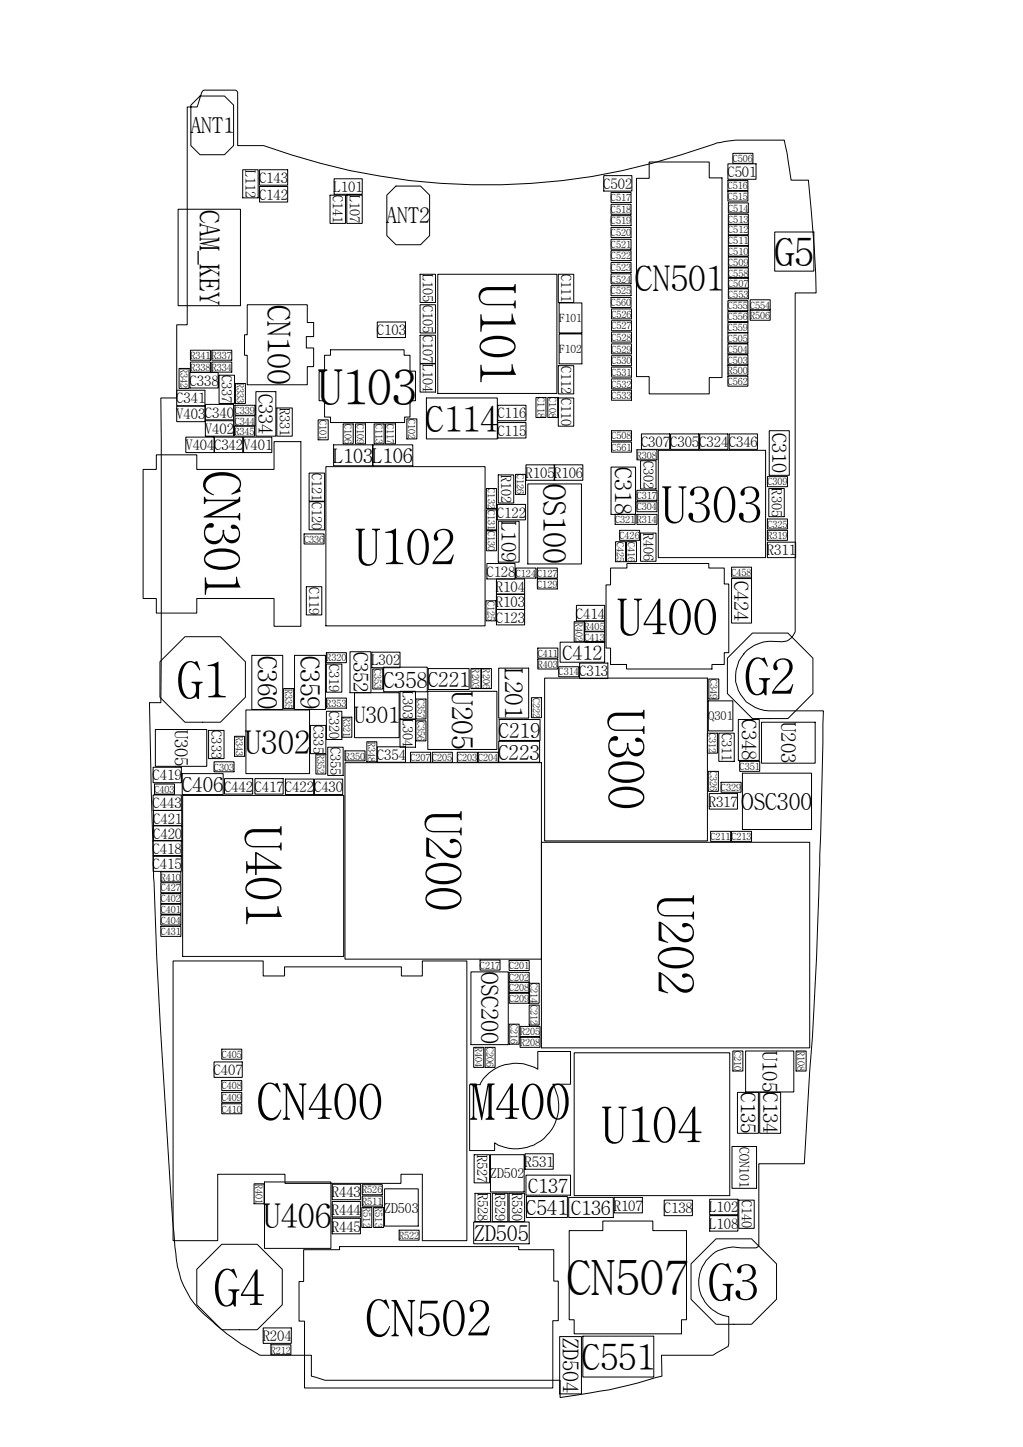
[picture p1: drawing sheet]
<svg xmlns="http://www.w3.org/2000/svg" width="297mm" height="420mm" viewBox="0 0 297 420" stroke-linecap="round" stroke-linejoin="round" font-family="sans-serif">
<g fill="none" stroke="#000" stroke-width=".29">
<path d="M58.1 27.9h7.1l2.6 2.6v11.8l-2.6 2.6h-7.1l-2.7-2.6v-11.8zM59 26.3h9.6l.4 .5v15.5h7.5a189.4 189.4 0 0 0 131.7-.8l5.4-.8h14.1l.8 3.7 1.2 7.9h5a361.4 361.4 0 0 1 2.3 32.8h-6.1v98.3l-.3 .6a3.9 3.9 0 0 1-3.5 2.3 11.8 11.8 0 0 0-10.7 3.1 9.5 9.5 0 0 0-2.8 6.6 9.8 9.8 0 0 0 5.8 9.5l2.5 .8 1.5 .1h15.7l-1.1 41.9a1267.4 1267.4 0 0 1-2.9 62.7l-1.6 26.9h-13.2v23.8l-.8 .6h-4.3a10.1 10.1 0 0 0-12.2 8.1 10.1 10.1 0 0 0 8.6 11.9v7.9a.72 .72 0 0 1-.5 .9l-4.1 2.4h-14.9l.1 6.1a169.9 169.9 0 0 1-29.6 6.2v-5h-68.2l-4-1.2v-6.1h-14.9a74.8 74.8 0 0 1-19-14.9 28.1 28.1 0 0 1-5.4-14.7l-1.2-13.2a2670 2670 0 0 1-4.7-80.2l-.6-15.6-1.2-50.9h3.3v-88.4h4.6v-21.3h3.1v-63.2h2.9l1.3-4.3zM70.5 49.3h4.5v8.2h-4.5zM75.4 54.2h8.1v4.5h-8.1zM75.4 49.3h8.1v4.5h-8.1zM95.8 56.7h4.5v8.2h-4.5zM97 51.9h8.2v4.5h-8.2zM100.7 56.7h4.5v8.2h-4.5zM115 54h7.1l2.6 2.7v11.7l-2.6 2.7h-7.1l-2.7-2.7v-11.7zM175.3 51h8.2v4.5h-8.2zM177.4 55.9h5.8v2.9h-5.8zM177.4 59.3h5.8v2.9h-5.8z"/>
<path d="M188.5 47h17.4v4.7h3.7v57.9h-3.7v4.8h-17.4v-5h-3.7v-57.6h3.7zM211.4 47.6h8.1v4.5h-8.1zM211.4 55.5h5.8v2.9h-5.8zM211.4 52.4h5.8v3h-5.8zM211.5 58.9h5.8v2.9h-5.8zM212.8 44.5h5.8v2.9h-5.8zM51.7 60.8h18.1v28h-18.1zM122 79.6h4.5v8.2h-4.5zM127.1 79.6h34.6v34.6h-34.6zM162.1 79.6h4.5v8.2h-4.5zM177.4 62.6h5.8v2.9h-5.8zM177.4 66h5.8v2.9h-5.8z"/>
<path d="M177.4 69.5h5.8v2.9h-5.8zM177.4 72.8h5.8v2.9h-5.8zM177.4 76.2h5.8v2.9h-5.8zM177.4 79.5h5.8v2.9h-5.8zM211.5 74.6h5.8v2.9h-5.8zM211.5 71.5h5.8v2.9h-5.8zM211.5 68.4h5.8v2.9h-5.8zM211.5 65.2h5.8v3h-5.8zM211.5 62.2h5.8v2.9h-5.8zM211.5 77.8h5.8v2.9h-5.8zM224.9 67.4h11.4v11.3h-11.4zM71.8 88.5h17.4v5.2h1.9v4h-2.2v3.3h2.2v5.5h-1.9v5.2h-17.4v-8.5h-.8v-6h.8z"/>
<path d="M109.5 93.5h8.2v4.5h-8.2zM122 88.5h4.5v8.2h-4.5zM122 97.3h4.5v8.2h-4.5zM162.4 88h6.6v8.7h-6.6zM162.4 97h6.6v8.7h-6.6zM177.4 82.9h5.8v3h-5.8zM177.4 86.4h5.8v2.9h-5.8zM177.6 89.7h5.8v2.9h-5.8zM177.6 93.1h5.8v2.9h-5.8zM177.6 96.4h5.8v2.9h-5.8zM177.6 99.9h5.8v2.9h-5.8zM211.4 99.9h5.8v2.9h-5.8z"/>
<path d="M211.4 96.7h5.8v2.9h-5.8zM211.4 87.3h5.8v2.9h-5.8zM211.4 90.5h5.8v2.9h-5.8zM211.4 93.7h5.8v2.9h-5.8zM211.5 80.7h5.8v2.9h-5.8zM211.5 83.9h5.8v2.9h-5.8zM217.8 87h5.8v2.9h-5.8zM217.8 90.1h5.8v2.9h-5.8zM51.3 113.3h8.2v4.5h-8.2zM51.3 118h8.2v4.4h-8.2zM52 107h2.9v5.8h-2.9zM55.1 108.2h8.2v4.5h-8.2z"/>
<path d="M55.3 105.1h5.8v2.9h-5.8zM55.3 101.7h5.8v2.9h-5.8zM59.6 117.4h8.2v4.5h-8.2zM61.5 105.1h5.8v2.9h-5.8zM61.5 101.7h5.8v2.9h-5.8zM63.6 109h4.5v8.1h-4.5zM68.2 117.7h5.8v2.9h-5.8zM68.4 111.3h2.9v5.8h-2.9zM74.3 113.7h5.8v13h-5.8zM80.4 118.5h4.5v8.2h-4.5zM94.2 103.2h1.8v-1.6h21.3v1.6h1.7v4.6h1.6v8.6h-1.6v4.7h-1.5v1.6h-21.5v-1.6h-1.8v-4.7h-1.5v-8.5h1.5zM122 105.7h4.5v8.1h-4.5z"/>
<path d="M123.8 115.6h20.6v11.9h-20.6zM144.5 117.7h8.2v4.5h-8.2zM155.6 115.4h2.9v5.8h-2.9zM159.1 115.4h2.9v5.8h-2.9zM162.1 115.6h4.5v8.2h-4.5zM162.1 106.2h4.5v8.2h-4.5zM177.6 103.3h5.8v2.9h-5.8zM177.6 106.6h5.8v2.9h-5.8zM177.6 110h5.8v2.9h-5.8zM177.6 113.3h5.8v2.9h-5.8zM211.4 103h5.8v2.9h-5.8zM211.4 109.2h5.8v2.9h-5.8z"/>
<path d="M211.4 106.1h5.8v2.9h-5.8zM45.4 132.1h11.7v4.2h22.5v-8.1h7.8v53.7h-7.8v-8.1h-22.5v4.2h-11.7v-4.2h-3.8v-37.5h3.8zM54 126.9h8.2v4.5h-8.2zM59.6 122.2h8.2v4.5h-8.2zM62.3 126.9h8.2v4.5h-8.2zM68.1 123.8h5.8v2.9h-5.8zM68.2 120.7h5.8v2.9h-5.8zM70.7 126.9h8.2v4.5h-8.2zM89.8 137.4h4.4v8.1h-4.4zM92.4 121.9h2.9v5.8h-2.9zM94.6 135.5h46.3v46.2h-46.3zM96.9 129.2h11.3v6h-11.3z"/>
<path d="M99.6 123.1h3v5.8h-3zM103.2 123.1h2.9v5.8h-2.9zM108.2 129.2h11.7v6h-11.7zM108.6 123.1h2.9v5.8h-2.9zM111.9 123.1h2.9v5.8h-2.9zM118.1 121.6h2.9v5.9h-2.9zM144.5 122.7h8.2v4.5h-8.2zM144.7 137.9h4.5v8.2h-4.5zM149.7 137.7h2.9v5.9h-2.9zM152.7 135h8.2v4.5h-8.2zM161 135h8.2v4.5h-8.2zM177.4 135.6h7.1v13.8h-7.1z"/>
<path d="M177.6 125.1h5.8v2.9h-5.8zM177.6 128.4h5.8v2.9h-5.8zM184.9 130.6h5.9v2.9h-5.9zM186 133.8h4.5v8.2h-4.5zM186.3 126h8.1v4.5h-8.1zM191.1 130.8h31.2v31.1h-31.2zM194.7 126h8.2v4.5h-8.2zM203.2 126h8.2v4.5h-8.2zM211.7 126h8.2v4.5h-8.2zM222.8 138.4h5.8v2.9h-5.8zM223.4 125.1h5.8v12.9h-5.8zM88.3 155h5.8v3h-5.8z"/>
<path d="M89.8 145.7h4.4v8.1h-4.4zM141.2 154.1h3v5.8h-3zM141.2 148h3v5.8h-3zM141.2 141.8h3v5.8h-3zM144.4 146.5h8.2v4.4h-8.2zM144.7 151.4h6v11.8h-6zM153.3 140.5h15.5v23.3h-15.5zM178.6 149.4h5.8v2.9h-5.8zM178.7 157.3h2.9v5.8h-2.9zM179.9 154h5.8v2.9h-5.8zM181.9 157.3h2.9v5.8h-2.9zM184.9 145.7h5.9v2.9h-5.9z"/>
<path d="M184.9 142.4h5.9v2.9h-5.9zM184.9 149.4h5.9v2.9h-5.9zM186 154.8h4.5v8.2h-4.5zM222.8 150.7h5.8v2.9h-5.8zM222.8 157.4h8.2v4.5h-8.2zM222.8 154h5.8v2.9h-5.8zM223.2 141.8h4.5v8.2h-4.5zM88.9 170.4h4.5v8.2h-4.5zM141.1 174.4h2.9v5.9h-2.9zM141.4 163.6h8.1v4.5h-8.1zM144.2 177h8.1v4.5h-8.1zM144.2 172.5h8.1v4.5h-8.1z"/>
<path d="M144.2 168.1h8.1v4.5h-8.1zM149.8 164.9h5.8v3h-5.8zM156 164.9h5.8v3h-5.8zM156 168.1h5.8v2.9h-5.8zM167.4 175.8h8.2v4.5h-8.2zM177.3 164.9h4.7v-1.3h23.8v1.3h4.5v4.7h1.3v19.9h-1.3v3.4h-3.6v1.4h-24.8v-1.4h-4.6v-4.7h-1.3v-18.4h1.3zM212.4 168h5.8v12.9h-5.8zM212.4 164.7h5.8v2.9h-5.8zM46.4 192.1l7.3-7.2h10.3l7.3 7.2v10.3l-7.3 7.3h-10.3l-7.3-7.3zM73.1 190.3h9v15.7h-9zM82.3 199.9h3v5.8h-3zM85.5 190.3h9v15.7h-9z"/>
<path d="M94.8 192.8h4.5v8.2h-4.5zM94.8 189.5h5.8v2.9h-5.8zM101.6 189.2h6.1v11.9h-6.1zM108 189.4h8.1v4.5h-8.1zM108.2 194.3h2.9v5.8h-2.9zM111.4 193.7h12.7v7.2h-12.7zM124.3 194.1h11.9v6.1h-11.9zM136.7 194.1h2.9v5.8h-2.9zM139.8 194.1h2.9v5.8h-2.9zM144.8 194h8.7v14.5h-8.7zM156.2 188.2h5.8v2.9h-5.8zM156.2 191.4h5.8v2.9h-5.8z"/>
<path d="M158.1 196.9h47.3v47.3h-47.3zM162.2 193.6h5.8v2.9h-5.8zM162.6 186.5h13v5.8h-13zM166.7 180.5h2.9v5.8h-2.9zM168.3 192.5h8.2v4.5h-8.2zM169.8 183.4h5.8v2.9h-5.8zM169.8 180.4h5.8v2.9h-5.8zM205.8 197.2h2.9v5.8h-2.9zM218.5 183.8h10.3l7.2 7.3v10.3l-7.2 7.2h-10.3l-7.3-7.2v-10.3zM45.1 211.8h14.9v10.7h-14.9zM60.6 212.1h4.5v8.2h-4.5zM68.1 213.8h2.9v5.8h-2.9z"/>
<path d="M71.4 206.2h18.5v18.4h-18.5zM90.1 210.6h4.5v8.2h-4.5zM91.7 219h2.9v5.8h-2.9zM94.8 206.5h4.5v8.2h-4.5zM94.8 202.7h5.8v2.9h-5.8zM95.2 217h4.4v8.2h-4.4zM99.3 208.2h2.9v5.9h-2.9zM100.2 218h5.8v2.9h-5.8zM102.9 201.1h13v13.1h-13zM106.5 215.4h2.9v5.8h-2.9zM109.5 216.8h8.2v4.5h-8.2zM116.1 200.7h4.5v8.2h-4.5z"/>
<path d="M116.1 208.8h4.5v8.2h-4.5zM119.2 218.4h5.8v2.9h-5.8zM120.8 209.3h2.9v5.8h-2.9zM120.8 203h2.9v5.8h-2.9zM124.2 200.7h20.1v16.9h-20.1zM125.5 218.4h5.8v2.9h-5.8zM132.8 218.4h5.8v2.9h-5.8zM138.9 218.4h5.8v2.9h-5.8zM144.8 215.3h11.9v6h-11.9zM144.9 208.9h11.9v6.1h-11.9zM154.3 202.6h2.9v5.8h-2.9zM205.4 212.9h2.9v5.8h-2.9z"/>
<path d="M205.7 203.5h7.1v8.7h-7.1zM208.7 212.9h4.5v8.2h-4.5zM214.4 208.9h6.1v11.9h-6.1zM221.1 209.7h15.6v11.9h-15.6zM44.5 222.8h8.1v4.5h-8.1zM44.5 230.8h8.1v4.5h-8.1zM44.6 239.7h8.2v4.5h-8.2zM44.6 235.3h8.2v4.5h-8.2zM44.9 227.7h5.8v2.9h-5.8zM52.9 224.6h11.9v6.1h-11.9zM53 231h46.8v46.7h-46.8zM62.2 221.2h5.8v2.9h-5.8z"/>
<path d="M65.2 226.1h8.2v4.5h-8.2zM74 226.1h8.2v4.5h-8.2zM82.9 226.2h8.2v4.5h-8.2zM91.3 226.2h8.2v4.5h-8.2zM100.2 221.5h57v57h-57zM205.7 224h2.9v5.8h-2.9zM205.9 230.4h8.2v4.5h-8.2zM209.4 227.1h5.8v2.9h-5.8zM214.8 221.1h5.8v2.9h-5.8zM215.6 224.5h20v16.4h-20zM44.5 248.5h8.1v4.5h-8.1zM44.5 244h8.1v4.5h-8.1z"/>
<path d="M46.7 259.5h5.8v2.9h-5.8zM46.7 256.3h5.8v2.9h-5.8zM46.7 253.1h5.8v3h-5.8zM157.2 244.6h77.9v59.7h-77.9zM206.3 241.4h5.8v2.9h-5.8zM212.4 241.4h5.8v2.9h-5.8zM46.7 262.5h5.8v2.9h-5.8zM46.7 265.7h5.8v2.9h-5.8zM46.7 269h5.8v2.9h-5.8zM50.3 279h26.1v4.4h6.2v-2.7h34v2.7h6v-4.4h13v81.2h-13v-19.2h-6.2v2.6h-33.7v-2.6h-19.5v19.2h-12.9zM139.4 278.8h5.8v2.9h-5.8zM147.8 278.9h5.9v2.9h-5.9z"/>
<path d="M136.7 282.2h10.9v21.1h-10.9zM147.8 282.3h5.9v2.9h-5.9zM147.8 285.2h5.9v3h-5.9zM147.8 288.4h5.9v2.9h-5.9zM147.8 297.4h2.9v5.8h-2.9zM151 298h5.8v3h-5.8zM153.7 291.8h2.9v5.9h-2.9zM153.7 285.5h2.9v5.8h-2.9zM62.2 308.3h8.1v4.5h-8.1zM64.4 304.6h5.8v3h-5.8zM64.4 313.8h5.8v2.9h-5.8zM64.4 317.2h5.8v2.9h-5.8z"/>
<path d="M136.4 314.9h3a11.6 11.6 0 0 1 14.3-5.5l2.5 1.1v-5.2h9.5v9.5h-5.2a12.4 12.4 0 0 1-1.8 15.1 12.4 12.4 0 0 1-15.1 1.9v2.3h-7.2zM137.5 304.1h2.9v5.8h-2.9zM140.9 304.1h2.8v5.8h-2.8zM151 301.2h5.8v2.9h-5.8zM166.7 305.7h45.2v41.5h-45.2zM212.8 305.2h2.9v5.8h-2.9zM214.1 317.2h6.1v11.9h-6.1zM216.5 305.2h14v11.9h-14zM220.6 317.2h6.1v11.9h-6.1zM231.1 305.2h3v5.8h-3zM64.4 320.5h5.8v2.9h-5.8zM137.7 335.3h4.5v8.2h-4.5z"/>
<path d="M142.4 335.3h9.8v10.8h-9.8zM152.5 335h8.1v4.5h-8.1zM212.5 332.9h7.2v12.1h-7.2zM73.8 343.7h2.9v5.8h-2.9zM76.8 343.2h19.3v19.3h-19.3zM96.5 343.9h8.2v4.4h-8.2zM96.5 348.9h8.2v4.5h-8.2zM96.5 353.8h8.2v4.5h-8.2zM105.1 350.6h2.9v5.8h-2.9zM105.2 347.3h5.8v2.9h-5.8zM105.2 344h5.8v2.9h-5.8zM108.5 350.6h2.9v5.8h-2.9z"/>
<path d="M111.7 345.2h9.7v10.8h-9.7zM115.9 357.2h5.8v2.9h-5.8zM137.5 354.8h16.2v6.4h-16.2zM137.9 346.5h4.5v8.2h-4.5zM142.9 346.5h4.6v8.2h-4.6zM147.8 346.5h4.5v8.2h-4.5zM152.7 341.2h13v5.8h-13zM152.9 347.4h11.8v6.1h-11.8zM165.1 347.7h13v5.8h-13zM165.3 357.3h9.7v-2.7h14.6v2.7h9.7v25.9h-1.4v4.1h-31.2v-4.1h-1.4zM178.3 347.7h8.2v4.5h-8.2zM192.9 348.5h8.1v4.5h-8.1z"/>
<path d="M206.1 348.2h8.2v4.5h-8.2zM206.1 353h8.2v4.5h-8.2zM207.9 359.7h10.3l7.3 7.3v10.3l-7.3 7.2h-10.3l-7.3-7.2v-10.3zM214.5 348.5h4.5v8.2h-4.5zM64.4 361.3h10.3l7.3 7.3v10.3l-7.3 7.2h-10.3l-7.3-7.2v-10.3zM88.2 362.9h10.4v-.9h52v.9h10.2v9.1h1.3v11.5h-1.6v19.5h-72.1v-19.4h-1.6v-11.5h1.4zM76.4 385.6h8.2v4.5h-8.2zM78.7 390.5h5.8v2.9h-5.8zM162.5 388.1h6.3v16.6h-6.3zM169.2 388h20.6v11.8h-20.6z"/>
</g>
<g font-size="14.7">
<text x="139.2" y="82.3" transform="rotate(90 139.2 82.3)">U101</text>
<text x="59.2" y="136.7" transform="rotate(90 59.2 136.7)">CN301</text>
<text x="192.1" y="151.8">U303</text>
<text x="103.1" y="164.1">U102</text>
<text x="179.1" y="184.4">U400</text>
<text x="51.5" y="202.7">G1</text>
<text x="216.3" y="201.7">G2</text>
<text x="176.6" y="205.9" transform="rotate(90 176.6 205.9)">U300</text>
<text x="71.2" y="239.7" transform="rotate(90 71.2 239.7)">U401</text>
<text x="123.5" y="235.3" transform="rotate(90 123.5 235.3)">U200</text>
<text x="191" y="259.8" transform="rotate(90 191 259.8)">U202</text>
<text x="74.6" y="325.1">CN400</text>
<text x="136.4" y="325.1">M400</text>
<text x="174.7" y="331.9">U104</text>
<text x="205.7" y="377.6">G3</text>
<text x="62.2" y="379.1">G4</text>
<text x="106.2" y="388">CN502</text>
</g>
<text font-size="14.4" x="92.3" y="117.5">U103</text>
<text font-size="14.1" x="164.6" y="376.2">CN507</text>
<text font-size="11.4" x="224.9" y="77.3">G5</text>
<g font-size="10.6">
<text x="123.5" y="125.5">C114</text>
<text x="168.9" y="397.9">C551</text>
</g>
<text font-size="10.3" x="184.4" y="84.6">CN501</text>
<text font-size="9.9" x="76.5" y="356.5">U406</text>
<text font-size="9.5" x="71.1" y="219">U302</text>
<g font-size="9.2">
<text x="77.7" y="88.5" transform="rotate(90 77.7 88.5)">CN100</text>
<text x="157.7" y="140.6" transform="rotate(90 157.7 140.6)">OS100</text>
</g>
<text font-size="8.5" x="131.2" y="200.7" transform="rotate(90 131.2 200.7)">U205</text>
<text font-size="7.9" x="58" y="60.9" transform="rotate(90 58 60.9)">CAM_KEY</text>
<g font-size="7.8">
<text x="74.9" y="190.4" transform="rotate(90 74.9 190.4)">C360</text>
<text x="87.3" y="190.4" transform="rotate(90 87.3 190.4)">C359</text>
</g>
<text font-size="7.3" x="146.6" y="194" transform="rotate(90 146.6 194)">L201</text>
<text font-size="7" x="139.7" y="282.2" transform="rotate(90 139.7 282.2)">OSC200</text>
<g font-size="6.9">
<text x="178.5" y="135.6" transform="rotate(90 178.5 135.6)">C318</text>
<text x="215.3" y="235.3">OSC300</text>
</g>
<text font-size="6.6" x="102.8" y="210.1">U301</text>
<text font-size="6.5" x="111.3" y="199.7">C358</text>
<g font-size="6.3">
<text x="55.3" y="38.7">ANT1</text>
<text x="112.2" y="64.9">ANT2</text>
<text x="137.7" y="360.4">ZD505</text>
<text x="163.4" y="388.5" transform="rotate(90 163.4 388.5)">ZD504</text>
</g>
<g font-size="6.1">
<text x="124.2" y="199.4">C221</text>
<text x="144.8" y="214.2">C219</text>
<text x="144.6" y="220.6">C223</text>
<text x="52.8" y="229.9">C406</text>
<text x="152.7" y="352.8">C541</text>
</g>
<g font-size="5.9">
<text x="145.6" y="151.3" transform="rotate(90 145.6 151.3)">L109</text>
<text x="102.6" y="189.2" transform="rotate(90 102.6 189.2)">C352</text>
<text x="215.4" y="208.9" transform="rotate(90 215.4 208.9)">C348</text>
<text x="226.9" y="209.7" transform="rotate(90 226.9 209.7)">U203</text>
<text x="221.4" y="305.1" transform="rotate(90 221.4 305.1)">U105</text>
<text x="215.1" y="317.2" transform="rotate(90 215.1 317.2)">C135</text>
<text x="221.6" y="317.2" transform="rotate(90 221.6 317.2)">C134</text>
</g>
<g font-size="5.8">
<text x="75.1" y="114.4" transform="rotate(90 75.1 114.4)">C334</text>
<text x="224.2" y="125.7" transform="rotate(90 224.2 125.7)">C310</text>
<text x="96.8" y="134.4">L103L106</text>
<text x="213.2" y="168.6" transform="rotate(90 213.2 168.6)">C424</text>
<text x="163.3" y="191.5">C412</text>
<text x="153.4" y="346.3">C137</text>
<text x="165.8" y="352.8">C136</text>
</g>
<text font-size="5.3" x="50.8" y="212" transform="rotate(90 50.8 212)">U305</text>
<g font-size="4.2">
<text x="75.2" y="53.1">C143</text>
<text x="211.2" y="51.4">C501</text>
<text x="75.2" y="58">C142</text>
<text x="96.9" y="55.8">L101</text>
<text x="175.2" y="54.8">C502</text>
<text x="109.4" y="97.4">C103</text>
<text x="55" y="112">C338</text>
<text x="51.2" y="117.1">C341</text>
<text x="51.2" y="121.8">V403</text>
<text x="59.5" y="121.3">C340</text>
<text x="59.5" y="126">V402</text>
<text x="144.4" y="121.5">C116</text>
<text x="53.8" y="130.8">V404C342</text>
<text x="70.6" y="130.8">V401</text>
<text x="144.4" y="126.5">C115</text>
<text x="186.1" y="129.8">C307</text>
<text x="194.6" y="129.8">C305</text>
<text x="203" y="129.8">C324</text>
<text x="211.6" y="129.8">C346</text>
<text x="152.6" y="138.8">R105R106</text>
<text x="144.3" y="150.3">C122</text>
<text x="222.7" y="161.3">R311</text>
<text x="141.2" y="167.5">C128</text>
<text x="144" y="171.9">R104</text>
<text x="144" y="176.3">R103</text>
<text x="167.2" y="179.6">C414</text>
<text x="144" y="180.8">C123</text>
<text x="107.8" y="193.2">L302</text>
<text x="168.2" y="196.4">C313</text>
<text x="109.4" y="220.7">C354</text>
<text x="44.3" y="226.6">C419</text>
<text x="65.1" y="229.9">C442</text>
<text x="73.9" y="229.9">C417</text>
<text x="82.7" y="230">C422</text>
<text x="91.2" y="230">C430</text>
<text x="44.3" y="234.7">C443</text>
<text x="44.5" y="239.2">C421</text>
<text x="205.8" y="234.3">R317</text>
<text x="44.5" y="243.5">C420</text>
<text x="44.3" y="247.9">C418</text>
<text x="44.3" y="252.4">C415</text>
<text x="62" y="312.2">C407</text>
<text x="152.3" y="338.8">R531</text>
<text x="96.3" y="347.7">R443</text>
<text x="96.3" y="352.7">R444</text>
<text x="178.2" y="351.5">R107</text>
<text x="192.7" y="352.3">C138</text>
<text x="205.9" y="352.1">L102</text>
<text x="96.3" y="357.6">R445</text>
<text x="205.9" y="356.8">L108</text>
<text x="76.3" y="389.4">R204</text>
</g>
<g font-size="4.1">
<text x="71.3" y="49.3" transform="rotate(90 71.3 49.3)">L112</text>
<text x="96.7" y="56.7" transform="rotate(90 96.7 56.7)">C141</text>
<text x="101.5" y="56.7" transform="rotate(90 101.5 56.7)">L107</text>
<text x="122.8" y="79.6" transform="rotate(90 122.8 79.6)">L105</text>
<text x="162.9" y="79.6" transform="rotate(90 162.9 79.6)">C111</text>
<text x="122.8" y="88.5" transform="rotate(90 122.8 88.5)">C105</text>
<text x="122.8" y="97.3" transform="rotate(90 122.8 97.3)">C107</text>
<text x="122.8" y="105.7" transform="rotate(90 122.8 105.7)">L104</text>
<text x="162.9" y="106.2" transform="rotate(90 162.9 106.2)">C112</text>
<text x="64.4" y="109" transform="rotate(90 64.4 109)">C337</text>
<text x="81.2" y="118.5" transform="rotate(90 81.2 118.5)">R331</text>
<text x="162.9" y="115.6" transform="rotate(90 162.9 115.6)">C110</text>
<text x="90.6" y="137.3" transform="rotate(90 90.6 137.3)">C121</text>
<text x="145.5" y="137.9" transform="rotate(90 145.5 137.9)">R102</text>
<text x="186.8" y="133.8" transform="rotate(90 186.8 133.8)">C302</text>
<text x="224.1" y="141.8" transform="rotate(90 224.1 141.8)">R305</text>
<text x="90.6" y="145.7" transform="rotate(90 90.6 145.7)">C120</text>
<text x="186.8" y="154.8" transform="rotate(90 186.8 154.8)">R406</text>
<text x="89.8" y="170.3" transform="rotate(90 89.8 170.3)">C119</text>
<text x="95.6" y="192.8" transform="rotate(90 95.6 192.8)">C319</text>
<text x="117" y="200.7" transform="rotate(90 117 200.7)">L303L304</text>
<text x="95.6" y="206.5" transform="rotate(90 95.6 206.5)">C320</text>
<text x="61.4" y="212.1" transform="rotate(90 61.4 212.1)">C333</text>
<text x="91" y="210.6" transform="rotate(90 91 210.6)">C335</text>
<text x="209.6" y="212.9" transform="rotate(90 209.6 212.9)">C311</text>
<text x="96" y="217" transform="rotate(90 96 217)">C355</text>
<text x="138.5" y="335.3" transform="rotate(90 138.5 335.3)">R527</text>
<text x="138.8" y="346.5" transform="rotate(90 138.8 346.5)">R528</text>
<text x="143.8" y="346.5" transform="rotate(90 143.8 346.5)">R529</text>
<text x="148.7" y="346.5" transform="rotate(90 148.7 346.5)">R530</text>
<text x="215.4" y="348.5" transform="rotate(90 215.4 348.5)">C140</text>
</g>
<g font-size="4">
<text x="214.7" y="333" transform="rotate(90 214.7 333)">CON101</text>
<text x="142.3" y="342.2">ZD502</text>
<text x="111.6" y="352.1">ZD503</text>
</g>
<text font-size="3.6" x="205.7" y="209.1">Q301</text>
<g font-size="3.3">
<text x="162.4" y="93.5">F101</text>
<text x="162.4" y="102.5">F102</text>
</g>
<g font-size="2.9">
<text x="212.8" y="47.1">C506</text>
<text x="177.4" y="58.4">C517</text>
<text x="211.3" y="58">C515</text>
<text x="211.3" y="55">C516</text>
<text x="177.4" y="61.9">C518</text>
<text x="177.4" y="65.2">C519</text>
<text x="211.5" y="64.8">C513</text>
<text x="211.5" y="61.5">C514</text>
<text x="177.4" y="68.6">C520</text>
<text x="211.5" y="71">C511</text>
<text x="211.5" y="67.8">C512</text>
<text x="177.4" y="72">C521</text>
<text x="177.4" y="75.3">C522</text>
<text x="211.5" y="77.2">C509</text>
<text x="211.5" y="74">C510</text>
<text x="177.4" y="78.7">C523</text>
<text x="177.4" y="82.1">C524</text>
<text x="211.5" y="83.2">C507</text>
<text x="211.5" y="80.3">C558</text>
<text x="177.4" y="85.5">C525</text>
<text x="177.4" y="88.9">C560</text>
<text x="211.3" y="89.8">C555</text>
<text x="211.5" y="86.4">C553</text>
<text x="217.8" y="89.6">C554</text>
<text x="177.5" y="92.2">C526</text>
<text x="177.5" y="95.7">C527</text>
<text x="211.3" y="93">C556</text>
<text x="217.8" y="92.6">R506</text>
<text x="177.5" y="99">C528</text>
<text x="211.3" y="99.2">C505</text>
<text x="211.3" y="96.2">C559</text>
<text x="52.4" y="107" transform="rotate(90 52.4 107)">R342</text>
<text x="55.3" y="107.7">R338</text>
<text x="55.3" y="104.2">R341</text>
<text x="61.5" y="107.7">R334</text>
<text x="61.5" y="104.2">R337</text>
<text x="177.5" y="102.4">C529</text>
<text x="177.5" y="105.8">C530</text>
<text x="211.3" y="105.6">C503</text>
<text x="211.3" y="102.4">C504</text>
<text x="68.8" y="111.3" transform="rotate(90 68.8 111.3)">R333</text>
<text x="177.5" y="109.1">C531</text>
<text x="177.5" y="112.6">C532</text>
<text x="211.3" y="108.6">R500</text>
<text x="211.3" y="111.8">C562</text>
<text x="156" y="115.4" transform="rotate(90 156 115.4)">C118</text>
<text x="159.5" y="115.4" transform="rotate(90 159.5 115.4)">C108</text>
<text x="177.5" y="115.9">C533</text>
<text x="68.2" y="120.2">C339</text>
<text x="68.2" y="123.3">C344</text>
<text x="92.8" y="121.9" transform="rotate(90 92.8 121.9)">C101</text>
<text x="100.1" y="123.1" transform="rotate(90 100.1 123.1)">C106</text>
<text x="103.6" y="123.1" transform="rotate(90 103.6 123.1)">C109</text>
<text x="109" y="123.1" transform="rotate(90 109 123.1)">C113</text>
<text x="112.3" y="123.1" transform="rotate(90 112.3 123.1)">C117</text>
<text x="118.5" y="121.6" transform="rotate(90 118.5 121.6)">C102</text>
<text x="68.1" y="126.3">R345</text>
<text x="177.5" y="127.6">C508</text>
<text x="177.5" y="130.9">C561</text>
<text x="150.1" y="137.7" transform="rotate(90 150.1 137.7)">C126</text>
<text x="184.9" y="133.1">R308</text>
<text x="141.7" y="141.8" transform="rotate(90 141.7 141.8)">C132</text>
<text x="222.8" y="140.9">C309</text>
<text x="141.7" y="148" transform="rotate(90 141.7 148)">C131</text>
<text x="184.9" y="148.2">C304</text>
<text x="184.9" y="144.9">C317</text>
<text x="141.7" y="154.1" transform="rotate(90 141.7 154.1)">C130</text>
<text x="178.6" y="151.9">C321</text>
<text x="184.9" y="151.9">R314</text>
<text x="222.8" y="153.2">C325</text>
<text x="88.3" y="157.6">C336</text>
<text x="179.1" y="157.3" transform="rotate(90 179.1 157.3)">C425</text>
<text x="179.9" y="156.5">C426</text>
<text x="182.3" y="157.3" transform="rotate(90 182.3 157.3)">C416</text>
<text x="222.8" y="156.5">R319</text>
<text x="149.8" y="167.5">C124</text>
<text x="156" y="167.5">C127</text>
<text x="212.4" y="167.2">C458</text>
<text x="156" y="170.7">C129</text>
<text x="141.5" y="174.4" transform="rotate(90 141.5 174.4)">C125</text>
<text x="167.1" y="180.5" transform="rotate(90 167.1 180.5)">R402</text>
<text x="169.7" y="186">C413</text>
<text x="169.7" y="182.9">R405</text>
<text x="156.1" y="190.7">C411</text>
<text x="94.7" y="192.1">R320</text>
<text x="108.6" y="194.2" transform="rotate(90 108.6 194.2)">C353</text>
<text x="137.1" y="194.1" transform="rotate(90 137.1 194.1)">R203</text>
<text x="140.2" y="194.1" transform="rotate(90 140.2 194.1)">R206</text>
<text x="156.1" y="193.9">R403</text>
<text x="162.2" y="196.1">C314</text>
<text x="206.2" y="197.2" transform="rotate(90 206.2 197.2)">C349</text>
<text x="82.8" y="199.9" transform="rotate(90 82.8 199.9)">R335</text>
<text x="121.2" y="203" transform="rotate(90 121.2 203)">C357</text>
<text x="154.7" y="202.6" transform="rotate(90 154.7 202.6)">C222</text>
<text x="94.7" y="205.2">R353</text>
<text x="99.7" y="208.2" transform="rotate(90 99.7 208.2)">R321</text>
<text x="121.2" y="209.3" transform="rotate(90 121.2 209.3)">C356</text>
<text x="68.5" y="213.8" transform="rotate(90 68.5 213.8)">R343</text>
<text x="106.9" y="215.4" transform="rotate(90 106.9 215.4)">R348</text>
<text x="205.8" y="212.9" transform="rotate(90 205.8 212.9)">C312</text>
<text x="92.1" y="218.9" transform="rotate(90 92.1 218.9)">R352</text>
<text x="100.2" y="220.6">R350</text>
<text x="119.2" y="221">C207</text>
<text x="125.5" y="221">C205</text>
<text x="132.8" y="221">C203C204</text>
<text x="62.1" y="223.7">C303</text>
<text x="206.1" y="224" transform="rotate(90 206.1 224)">C326</text>
<text x="214.8" y="223.6">C351</text>
<text x="44.8" y="230.2">C403</text>
<text x="209.3" y="229.7">C329</text>
<text x="206.3" y="243.9">C211</text>
<text x="212.4" y="243.9">C213</text>
<text x="46.7" y="255.7">R410</text>
<text x="46.7" y="258.9">C427</text>
<text x="46.7" y="262">C402</text>
<text x="46.7" y="265.1">C401</text>
<text x="46.7" y="268.2">C404</text>
<text x="46.7" y="271.5">C431</text>
<text x="139.4" y="281.3">C217</text>
<text x="147.8" y="281.4">C201</text>
<text x="147.8" y="284.9">C202</text>
<text x="147.8" y="287.8">C208</text>
<text x="154.1" y="285.5" transform="rotate(90 154.1 285.5)">C214</text>
<text x="147.8" y="290.9">C209</text>
<text x="154.1" y="291.8" transform="rotate(90 154.1 291.8)">C212</text>
<text x="148.2" y="297.4" transform="rotate(90 148.2 297.4)">C216</text>
<text x="138" y="304.1" transform="rotate(90 138 304.1)">R404</text>
<text x="141.3" y="304.1" transform="rotate(90 141.3 304.1)">C206</text>
<text x="151" y="300.6">R205</text>
<text x="151" y="303.8">R208</text>
<text x="213.2" y="305.2" transform="rotate(90 213.2 305.2)">C210</text>
<text x="231.6" y="305.2" transform="rotate(90 231.6 305.2)">R108</text>
<text x="64.4" y="307.2">C405</text>
<text x="64.4" y="316.3">C408</text>
<text x="64.4" y="319.7">C409</text>
<text x="64.4" y="323">C410</text>
<text x="74.2" y="343.7" transform="rotate(90 74.2 343.7)">R401</text>
<text x="105.2" y="346.5">R526</text>
<text x="105.2" y="349.8">R511</text>
<text x="105.5" y="350.6" transform="rotate(90 105.5 350.6)">R512</text>
<text x="108.9" y="350.6" transform="rotate(90 108.9 350.6)">R513</text>
<text x="115.9" y="359.7">R522</text>
<text x="78.6" y="393">R212</text>
</g>
</svg>
